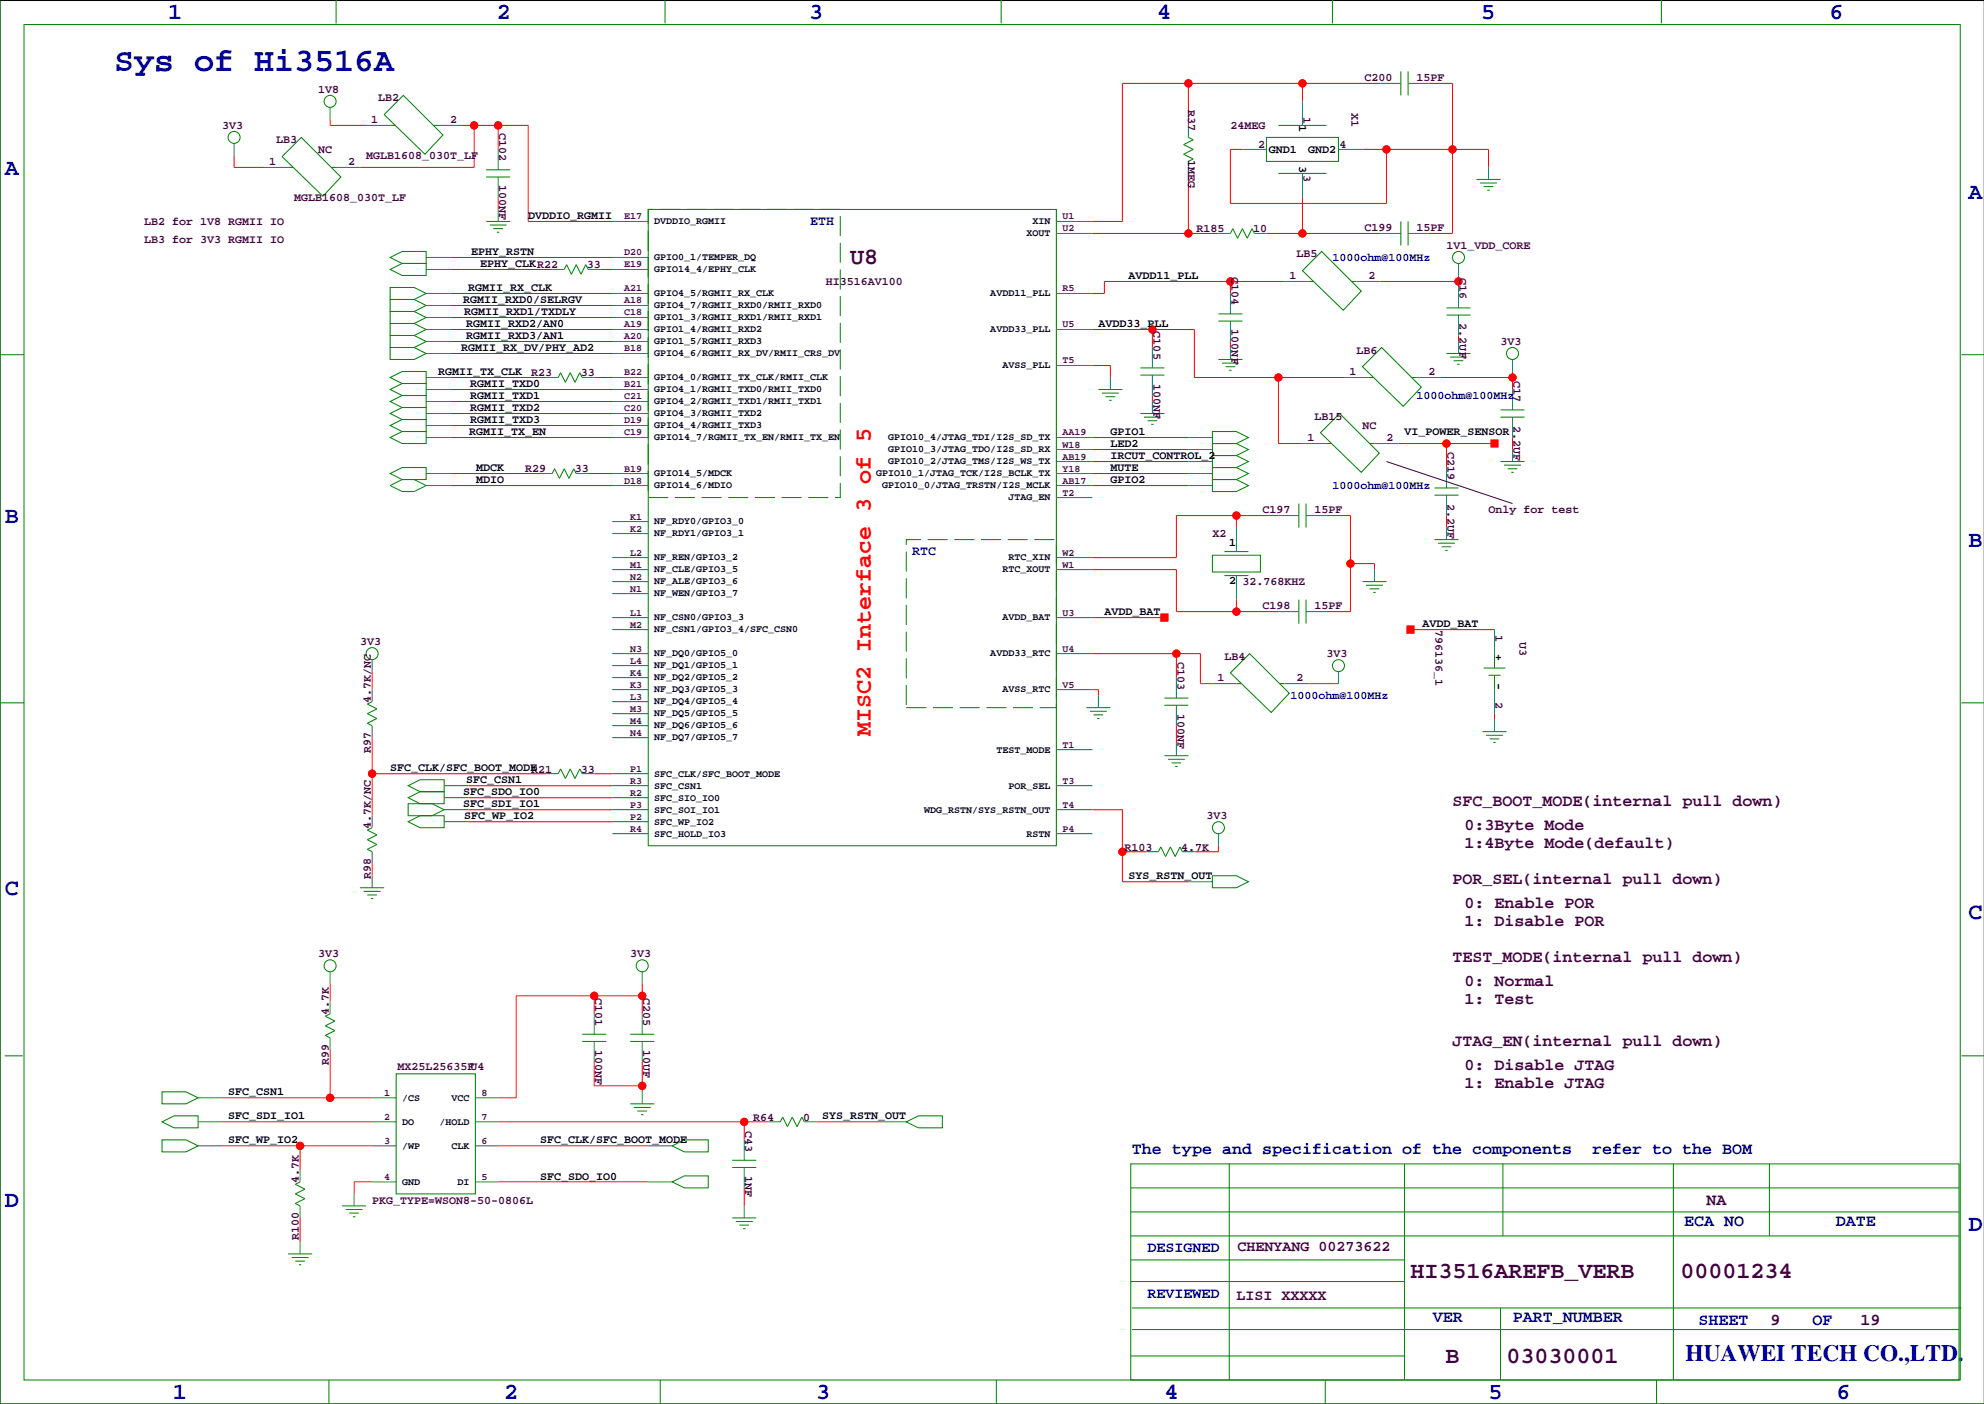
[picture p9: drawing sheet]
<svg xmlns="http://www.w3.org/2000/svg" width="420mm" height="297mm" viewBox="0 0 420 297" stroke-linecap="round" stroke-linejoin="round" font-family="sans-serif">
<path d="M419.9 .1h-419.9v296.9h419.9" fill="none" stroke="#000" stroke-width=".21"/>
<g fill="none" stroke="#f00" stroke-width=".21">
<path d="M251.5 17.6v8.9M275.6 17.6v3.8M292.1 17.6h-54.6v29.2h-6.4M302.3 17.6h5v31.8h-5M49.5 32.9v2.5h6.4M69.8 25.3v1.2h7.7M97.8 26.5h14v20.3h17.7M100.3 26.5v8.9h-24.1M105.4 26.5v5.1M251.5 36.7v12.7M262.9 31.6h-2.6v11.4h33.1v-11.4M288.3 31.6h26.7v3.8"/>
<path d="M95.2 54.5h34.3M95.2 57h21.6M105.4 41.8v2.5M127 57h2.5M231.1 49.4h26.7M260.3 59.5v2.6M268 49.4h24.1M271.8 59.5h-38.1v2.6h-2.6M275.6 41.8v7.6M292.1 59.5h16.5M308.6 58.3v2.5M95.2 69.7h34.3"/>
<path d="M95.2 79.9h20.4M95.2 62.1h34.3M95.2 64.6h34.3M95.2 67.2h34.3M95.2 72.2h34.3M95.2 74.8h34.3M125.7 79.9h3.8M231.1 77.3h3.8v2.6M231.1 69.7h21.6v10.2h31.8M243.8 69.7v3.8M260.3 72.2v1.3M270.5 79.9v13.9h5.1"/>
<path d="M304.8 79.9h15.2M308.6 71v1.2M320 78.6v3.8M95.2 92.6h34.3M95.2 82.4h34.3M95.2 84.9h34.3M95.2 87.5h34.3M95.2 90h34.3M231.1 97.6h20.4M231.1 95.1h20.4M231.1 92.6h20.4M243.8 83.7v1.2"/>
<path d="M295.9 93.8h20.3M306.1 93.8v5.1M320 92.6v2.5M95.2 102.7h34.3M95.2 100.2h19.1M124.5 100.2h5M231.1 102.7h20.4M231.1 100.2h20.4M261.6 109.1v2.5M270.5 109.1h-21.6v8.9h-17.8M280.7 109.1h5.1v20.3h-5.1M285.8 119.2h5v1.3"/>
<path d="M306.1 109.1v2.5M231.1 138.3h22.9v6.3h2.5M231.1 120.5h17.8v8.9h21.6M231.1 130.7h15.3M248.9 138.3v5.1M261.6 126.9v2.5M298.4 133.2h17.8M78.7 142.1v3.8M78.7 156.1v16.5M231.1 145.9h1.3v1.3M248.9 153.5v3.8M276.9 144.6h6.3"/>
<path d="M316.2 151v1.3M78.7 163.7h36.9M99.1 171.3h30.4M99.1 166.2h30.4M99.1 168.8h30.4M99.1 173.8h30.4M125.7 163.7h3.8M231.1 171.3h6.4v15.2h14M257.8 178.9v1.3h-5.1M78.7 182.7v2.6M237.5 180.2h5.1M69.8 208.1v3.8"/>
<path d="M125.7 210.7v3.8M135.9 210.7h-26.7v21.6h-3.8M135.9 208.1v6.4M47 237.3h31.7M47 232.3h31.7M69.8 222.1v10.2M105.4 237.3h57.2M125.7 224.6v5.1h10.2M135.9 224.6v6.4M157.5 237.3v3.9M172.7 237.3h14M47 242.4h31.7"/>
<path d="M63.5 242.4v5.1M63.5 257.7v5M78.7 250h-3.8v2.6M105.4 242.4h31.8M105.4 250h31.8M157.5 251.3v3.8"/>
<circle cx="251.5" cy="17.6" r=".76"/>
<circle cx="275.6" cy="17.6" r=".76"/>
<circle cx="100.3" cy="26.5" r=".76"/>
<circle cx="105.4" cy="26.5" r=".76"/>
<circle cx="293.4" cy="31.6" r=".76"/>
<circle cx="307.3" cy="31.6" r=".76"/>
<circle cx="251.5" cy="49.4" r=".76"/>
<circle cx="260.4" cy="59.5" r=".76"/>
<circle cx="275.6" cy="49.4" r=".76"/>
<circle cx="308.6" cy="59.5" r=".76"/>
<circle cx="243.8" cy="69.7" r=".76"/>
<circle cx="270.5" cy="79.9" r=".76"/>
<circle cx="320" cy="79.9" r=".76"/>
<circle cx="306.1" cy="93.8" r=".76"/>
<circle cx="261.6" cy="109.1" r=".76"/>
<circle cx="285.8" cy="119.2" r=".76"/>
<circle cx="248.9" cy="138.3" r=".76"/>
<circle cx="261.6" cy="129.4" r=".76"/>
<circle cx="78.7" cy="163.7" r=".76"/>
<circle cx="237.5" cy="180.2" r=".76"/>
<circle cx="125.7" cy="210.7" r=".76"/>
<circle cx="135.9" cy="210.7" r=".76"/>
<circle cx="69.9" cy="232.3" r=".76"/>
<circle cx="135.9" cy="229.7" r=".76"/>
<circle cx="157.5" cy="237.3" r=".76"/>
<circle cx="63.5" cy="242.4" r=".76"/>
</g>
<g fill="#f00" stroke="#f00" stroke-width=".21">
<path d="M245.6 129.9h1.5v1.5h-1.5z" fill-rule="evenodd"/>
<path d="M315.5 93.1h1.5v1.5h-1.5z" fill-rule="evenodd"/>
<path d="M297.7 132.4h1.5v1.6h-1.5z" fill-rule="evenodd"/>
<circle cx="237.5" cy="180.2" r=".76"/>
<circle cx="248.9" cy="138.3" r=".76"/>
<circle cx="261.6" cy="129.4" r=".76"/>
<circle cx="261.6" cy="109.1" r=".76"/>
<circle cx="270.5" cy="79.9" r=".76"/>
<circle cx="243.8" cy="69.7" r=".76"/>
<circle cx="260.4" cy="59.5" r=".76"/>
<circle cx="251.5" cy="49.4" r=".76"/>
<circle cx="251.5" cy="17.6" r=".76"/>
<circle cx="275.6" cy="17.6" r=".76"/>
<circle cx="100.3" cy="26.5" r=".76"/>
<circle cx="105.4" cy="26.5" r=".76"/>
<circle cx="157.5" cy="237.3" r=".76"/>
<circle cx="306.1" cy="93.8" r=".76"/>
<circle cx="63.5" cy="242.4" r=".76"/>
<circle cx="69.9" cy="232.3" r=".76"/>
<circle cx="135.9" cy="229.7" r=".76"/>
<circle cx="308.6" cy="59.5" r=".76"/>
<circle cx="320" cy="79.9" r=".76"/>
<circle cx="285.8" cy="119.2" r=".76"/>
<circle cx="275.6" cy="49.4" r=".76"/>
<circle cx="307.3" cy="31.6" r=".76"/>
<circle cx="293.4" cy="31.6" r=".76"/>
<circle cx="135.9" cy="210.7" r=".76"/>
<circle cx="125.7" cy="210.7" r=".76"/>
<circle cx="78.7" cy="163.7" r=".76"/>
</g>
<g fill="none" stroke="#008080" stroke-width=".21">
<path d="M292.1 17.6h4.3M297.9 17.6h4.4M49.5 30.3v2.6M55.9 35.4h5.1M69.8 22.7v2.6M71.1 35.4h5.1M77.5 26.5h5M92.7 26.5h5.1M105.4 31.6v4.3M105.4 37.5v4.3M251.5 26.5v2.6M251.5 34.1v2.6"/>
<path d="M262.9 31.6h5.1M275.6 21.4v5.1M275.6 36.7v5.1M283.2 31.6h5.1M315 35.4v2.6M90.2 54.5h5M90.2 57h5M105.4 44.3v2.5M116.8 57h2.6M124.5 57h2.5M129.5 54.5h7.7M129.5 57h7.7"/>
<path d="M129.5 46.8h7.7M223.5 49.4h7.6M223.5 46.8h7.6M257.8 49.4h2.5M265.4 49.4h2.6M271.8 59.5h5.1M287 59.5h5.1M292.1 49.4h4.3M297.9 49.4h4.4M308.6 55.7v2.6M90.2 72.2h5M90.2 69.7h5"/>
<path d="M90.2 67.2h5M90.2 64.6h5M90.2 62.1h5M90.2 74.8h5M90.2 79.9h5M115.6 79.9h2.5M123.2 79.9h2.5M129.5 72.2h7.7M129.5 69.7h7.7M129.5 67.2h7.7M129.5 64.6h7.7M129.5 62.1h7.7"/>
<path d="M129.5 74.8h7.7M129.5 79.9h7.7M223.5 69.7h7.6M223.5 62.1h7.6M223.5 77.3h7.6M234.9 79.9v2.5M243.8 73.5v4.3M243.8 79.4v4.3M260.3 62.1v4.3M260.3 67.9v4.3M260.3 73.5v2.6M284.5 79.9h5.1"/>
<path d="M299.7 79.9h5.1M308.6 60.8v4.3M308.6 66.7v4.3M308.6 72.2v2.6M320 76.1v2.5M90.2 92.6h5M90.2 87.5h5M90.2 84.9h5M90.2 82.4h5M90.2 90h5M129.5 92.6h7.7M129.5 87.5h7.7"/>
<path d="M129.5 84.9h7.7M129.5 82.4h7.7M129.5 90h7.7M223.5 92.6h7.6M223.5 97.6h7.6M223.5 95.1h7.6M243.8 84.9v2.6M251.5 92.6h5M251.5 97.6h5M251.5 95.1h5M275.6 93.8h5.1M290.8 93.8h5.1"/>
<path d="M306.1 98.9v4.3M320 82.4v4.3M320 88.3v4.3M320 95.1v2.5M90.2 102.7h5M90.2 100.2h5M114.3 100.2h2.5M121.9 100.2h2.6M129.5 102.7h7.7M129.5 100.2h7.7M129.5 110.3h7.7M129.5 112.9h7.7"/>
<path d="M129.5 118h7.7M223.5 102.7h7.6M223.5 100.2h7.6M223.5 105.3h7.6M223.5 118h7.6M251.5 102.7h5M251.5 100.2h5M261.6 111.6v5.1M270.5 109.1h4.3M276.4 109.1h4.3M306.1 104.8v4.3M306.1 111.6v2.6"/>
<path d="M78.7 139.6v2.5M129.5 130.7h7.7M129.5 138.3h7.7M129.5 123h7.7M129.5 120.5h7.7M129.5 133.2h7.7M129.5 125.6h7.7M223.5 130.7h7.6M223.5 138.3h7.6M223.5 120.5h7.6M261.6 121.8v5.1M270.5 129.4h4.3"/>
<path d="M276.4 129.4h4.3M290.8 120.5v2.5M316.2 133.2v5.1M78.7 145.9v2.5M78.7 153.5v2.6M129.5 145.9h7.7M129.5 140.8h7.7M129.5 143.4h7.7M129.5 148.4h7.7M129.5 151h7.7M129.5 153.5h7.7M129.5 156.1h7.7"/>
<path d="M223.5 145.9h7.6M223.5 158.6h7.6M232.4 147.2v2.5M248.9 143.4v4.3M248.9 149.2v4.3M248.9 157.3v2.6M256.5 144.6h5.1M271.8 144.6h5.1M283.2 142.1v2.5M316.2 145.9v5.1M316.2 152.3v2.5M78.7 172.6v2.5"/>
<path d="M94 168.8h5.1M94 173.8h5.1M94 171.3h5.1M94 166.2h5.1M115.6 163.7h2.5M123.2 163.7h2.5M129.5 168.8h7.7M129.5 173.8h7.7M129.5 171.3h7.7M129.5 166.2h7.7M129.5 163.7h7.7M129.5 176.4h7.7"/>
<path d="M223.5 171.3h7.6M223.5 166.2h7.6M223.5 176.4h7.6M257.8 176.4v2.5M78.7 180.2v2.5M78.7 185.3v2.5M242.6 180.2h2.5M250.2 180.2h2.5M251.5 186.5h5M69.8 205.6v2.5M69.8 211.9v2.6M69.8 219.6v2.5"/>
<path d="M125.7 214.5v4.3M135.9 205.6v2.5M135.9 214.5v4.3M41.9 237.3h5.1M41.9 232.3h5.1M78.7 237.3h5.1M78.7 232.3h5.1M100.6 237.3h4.8M100.6 232.3h4.8M125.7 220.3v4.3M135.9 220.3v4.3M135.9 231v2.5"/>
<path d="M162.6 237.3h2.5M170.2 237.3h2.5M186.7 237.3h5.1M41.9 242.4h5.1M63.5 247.5v2.5M63.5 255.1v2.6M74.9 252.6v2.5M78.7 250h5.1M78.7 242.4h5.1M100.6 250h4.8M100.6 242.4h4.8M137.2 250h5"/>
<path d="M137.2 242.4h5M157.5 241.2v4.3M157.5 247v4.3M157.5 255.1v2.6M63.5 262.7v2.6"/>
</g>
<g fill="none" stroke="#008000" stroke-width=".21">
<path d="M0 -.1v297.1h419.9M71.1 0v4.9M140.7 0v4.9M211.8 0v4.9M281.9 0v4.9M351.5 0v4.9M5.1 5.2h409.7v286.8h-409.7zM296.4 15.1v5.1M297.9 15.1v5.1M59.7 33.1l4.1-4 8.3 8.4-3.8 4zM61 35.4h1M70.1 35.4h1"/>
<path d="M81.3 24.2l4-4 8.4 8.4-3.8 4zM82.5 26.5h1.1M91.7 26.5h1M102.9 35.9h5M102.9 37.5h5M251.5 29.1l1 .5-2.1 1 2.1 1-2.1 1 2.1 1-1 .5M268 29.1h15.2v5h-15.2zM270.5 36.7h10.2M270.5 26.5h10.2M312.4 38h5.1M313.2 38.7h3.5M313.9 39.5h2.1"/>
<path d="M82.5 54.5l2.6-1.3h5.1v2.5h-5.1zM82.5 57l2.6-1.3h5.1v2.6h-5.1zM102.9 46.8h5M103.6 47.6h3.6M104.4 48.4h2M105.2 49.1h.5M119.4 57l.5-1 1 2 1-2 1 2 1.1-2 .5 1M137.2 44.3h86.3v134.6h-86.3zM260.3 49.4l.6-1 1 2 1-2 1 2 1-2 .5 1M276.9 59.5h1M279.7 53.2l8.3 8.4-3.8 4-8.6-8.3zM286 59.5h1"/>
<path d="M296.4 46.8v5.1M297.9 46.8v5.1M314.7 40.2h.5M0 75h5.1M82.5 71h5.1l2.6 1.2-2.6 1.3h-5.1zM82.5 68.4h5.1l2.6 1.3-2.6 1.3h-5.1zM82.5 65.9h5.1l2.6 1.3-2.6 1.2h-5.1zM82.5 63.4h5.1l2.6 1.2-2.6 1.3h-5.1zM82.5 60.8h5.1l2.6 1.3-2.6 1.3h-5.1zM82.5 73.5h5.1l2.6 1.3-2.6 1.3h-5.1zM82.5 79.9l2.6-1.3h5.1v2.5h-5.1zM118.1 79.9l.5-1 1 2 1-2 1.1 2 1-2 .5 1"/>
<path d="M241.3 77.8h5.1M241.3 79.4h5.1M257.8 76.1h5.1M257.8 66.4h5.1M257.8 67.9h5.1M258.6 76.8h3.5M259.3 77.6h2.1M260.1 78.3h.5M289.6 79.9h1M292.4 73.5l8.3 8.4-3.8 4.1-8.6-8.4zM298.7 79.9h1M306.1 74.8h5"/>
<path d="M306.1 65.1h5M306.1 66.7h5M306.8 75.6h3.6M307.6 76.3h2M308.4 77.1h.5M415 75h4.9M82.5 87.5l2.6-1.3h5.1v2.6h-5.1zM82.5 84.9l2.6-1.2h5.1v2.5h-5.1zM82.5 82.4l2.6-1.3h5.1v2.6h-5.1zM82.5 90l2.6-1.2h5.1v2.5h-5.1zM82.5 92.6l2.6-1.3h5.1v2.5h-5.1zM232.4 82.4h5.1"/>
<path d="M233.2 83.2h3.5M233.9 83.9h2.1M234.7 84.7h.5M241.3 87.5h5.1M242.1 88.3h3.5M242.8 89h2.1M243.6 89.8h.5M256.5 91.3h5.1l2.6 1.3-2.6 1.2h-5.1zM256.5 96.4h5.1l2.6 1.2-2.6 1.3h-5.1zM256.5 93.8h5.1l2.6 1.3-2.6 1.3h-5.1zM256.5 98.9h5.1l2.6 1.3-2.6 1.3h-5.1zM280.7 93.8h1"/>
<path d="M283.5 87.5l8.3 8.4-3.8 4-8.6-8.3zM289.8 93.8h1M317.5 88.3h5.1M317.5 86.7h5.1M317.5 97.6h5.1M318.3 98.4h3.5M319 99.2h2.1M319.8 99.9h.5M82.5 100.2l2.6-1.3h5.1v2.6h-5.1zM82.5 102.7l2.6-1.2h2.5l2.6 1.2-2.6 1.3h-2.5zM116.8 100.2l.5-1 1.1 2 1-2 1 2 1-2 .5 1M256.5 117.5h10.2v3.5h-10.2z"/>
<path d="M256.5 101.5h5.1l2.6 1.2-2.6 1.3h-5.1zM259.1 116.7h5.1M274.8 106.5v5.1M276.4 106.5v5.1M303.5 103.2h5.1M303.5 104.8h5.1M303.5 114.2h5.1M304.3 114.9h3.5M305.1 115.7h2M305.8 116.4h.5M259.1 121.8h5.1M274.8 126.9v5"/>
<path d="M276.4 126.9v5M288.3 123h5.1M289.1 123.8h3.5M289.8 124.6h2M290.6 125.3h.5M316.2 138.3v3M0 148.7h5.1M78.7 148.4l-1 .6 2.1 1-2.1 1 2.1 1-2.1 1 1 .5M229.9 149.7h5M230.6 150.5h3.6M231.4 151.2h2M232.2 152h.5"/>
<path d="M246.4 147.7h5.1M246.4 149.2h5.1M246.4 159.9h5.1M260.3 142.4l4.1-4.1 8.4 8.4-3.8 4zM261.6 144.6h1M270.8 144.6h1M313.7 154.8h5.1M313.9 141.3h4.6M314.5 155.6h3.5M315 142.9h2.5M315.2 156.3h2M316 157.1h.5"/>
<path d="M316.2 142.9v3M415 148.7h4.9M78.7 175.1l-1 .5 2.1 1-2.1 1.1 2.1 1-2.1 1 1 .5M86.4 168.8l2.5-1.3h5.1v2.5h-5.1zM86.4 173.8l2.5-1.2h5.1v2.5h-5.1zM86.4 170h5l2.6 1.3-2.6 1.3h-5zM86.4 166.2l2.5-1.2h5.1v2.5h-5.1zM118.1 163.7l.5-1 1 2 1-2 1.1 2 1-2 .5 1M247.1 160.6h3.6M247.9 161.4h2M248.7 162.2h.5M76.2 187.8h5.1"/>
<path d="M77 188.6h3.5M77.7 189.3h2.1M78.5 190.1h.5M245.1 180.2l.5-1 1 2 1-2 1.1 2 1-2 .5 1M256.5 185.3h5.1l2.6 1.2-2.6 1.3h-5.1zM69.8 214.5l-1 .5 2.1 1-2.1 1 2.1 1-2.1 1.1 1 .5M123.2 218.8h5.1M133.3 218.8h5.1M1 223.4h3.8M34.3 237.3l2.5-1.2h5.1v2.5h-5.1zM34.3 231h5.1l2.5 1.3-2.5 1.2h-5.1zM83.8 227.2h16.8v25.4h-16.8z"/>
<path d="M123.2 220.3h5.1M133.3 233.5h5.1M133.3 220.3h5.1M134.1 234.3h3.6M134.9 235.1h2M135.6 235.8h.5M165.1 237.3l.5-1 1 2.1 1-2.1 1.1 2.1 1-2.1 .5 1M191.8 237.3l2.5-1.2h5.1v2.5h-5.1zM415 223.4h4.9M34.3 241.2h5.1l2.5 1.2-2.5 1.3h-5.1zM63.5 250l-1 .6 2 1-2 1 2 1-2 1 1 .5M72.4 255.1h5.1"/>
<path d="M73.2 255.9h3.5M73.9 256.7h2M74.7 257.4h.5M142.2 250l2.6-1.2h5.1v2.5h-5.1zM142.2 242.4l2.6-1.2h5.1v2.5h-5.1zM154.9 257.7h5.1M154.9 245.5h5.1M154.9 247h5.1M155.7 258.4h3.6M156.5 259.2h2M157.2 260h.5M239.3 246.2h175.2v45.8h-175.2z"/>
<path d="M239.3 251.3h175.2M239.3 256.4h175.2M260.1 246.2v45.8M297.2 246.2v45.8M318 246.2v15.3M354.1 246.2v45.8M374.4 246.2v15.3M61 265.3h5M61.7 266.1h3.6M62.5 266.8h2M63.2 267.6h.6M239.3 266.6h57.9"/>
<path d="M239.3 261.5h175.2M239.3 271.1h57.9M239.5 276.7h175.5M317.5 276.7v15.3M69.6 292v5M139.7 292v5M210.8 292v5M239.3 286.9h57.9M239.5 281.3h175M280.4 292v5M350.5 292v5M383.5 287.4h.1"/>
<circle cx="49.5" cy="29.1" r="1.27"/>
<circle cx="69.8" cy="21.4" r="1.27"/>
<circle cx="308.6" cy="54.5" r="1.27"/>
<circle cx="320" cy="74.8" r="1.27"/>
<circle cx="78.7" cy="138.3" r="1.27"/>
<circle cx="283.2" cy="140.8" r="1.27"/>
<circle cx="257.8" cy="175.1" r="1.27"/>
<circle cx="69.8" cy="204.3" r="1.27"/>
<circle cx="135.9" cy="204.3" r="1.27"/>
</g>
<path d="M293.4 97.6l26.6 8.9" fill="none" stroke="#400040" stroke-width=".21"/>
<path d="M137.2 44.3h40.6v61h-40.6zM191.8 114.2h31.7v35.5h-31.7z" fill="none" stroke="#008000" stroke-width=".21" stroke-dasharray="4.2 1.4" stroke-linecap="butt"/>
<text font-size="7.1" fill="#0000a0" x="24.1" y="14.9">Sys of Hi3516A</text>
<g font-size="4.9" fill="#0000a0">
<text x="35.6" y="3.9">1</text>
<text x="105.2" y="3.9">2</text>
<text x="171.2" y="3.9">3</text>
<text x="244.9" y="3.9">4</text>
<text x="313.4" y="3.9">5</text>
<text x="387.1" y="3.9">6</text>
<text x="1" y="36.9">A</text>
<text x="416.6" y="42">A</text>
<text x="1" y="110.6">B</text>
<text x="416.6" y="115.7">B</text>
<text x="1" y="189.3">C</text>
<text x="416.6" y="194.4">C</text>
<text x="1" y="255.4">D</text>
<text x="416.6" y="260.5">D</text>
<text x="356.6" y="288">HUAWEI TECH CO.,LTD.</text>
<text x="36.6" y="296">1</text>
<text x="106.7" y="296">2</text>
<text x="172.7" y="296">3</text>
<text x="246.4" y="296">4</text>
<text x="315" y="296">5</text>
<text x="388.6" y="296">6</text>
</g>
<g font-size="4.9" fill="#400040">
<text x="179.9" y="55.9">U8</text>
<text x="298.5" y="270.5">HI3516AREFB_VERB</text>
<text x="355.6" y="270.5">00001234</text>
<text x="305.9" y="288.3">B</text>
<text x="318.8" y="288.3">03030001</text>
</g>
<text font-size="4.9" fill="#f00" x="184.3" y="155.6" transform="rotate(-90 184.3 155.6)">MISC2 Interface 3 of 5</text>
<g font-size="3.5" fill="#400040">
<text x="307.3" y="170.6">SFC_BOOT_MODE(internal pull down)</text>
<text x="309.9" y="179.5">1:4Byte Mode(default)</text>
<text x="309.9" y="175.7">0:3Byte Mode</text>
<text x="307.3" y="187.1">POR_SEL(internal pull down)</text>
<text x="309.9" y="192.2">0: Enable POR</text>
<text x="309.9" y="196">1: Disable POR</text>
<text x="307.3" y="203.6">TEST_MODE(internal pull down)</text>
<text x="309.9" y="208.7">0: Normal</text>
<text x="309.9" y="212.5">1: Test</text>
<text x="307.3" y="221.4">JTAG_EN(internal pull down)</text>
<text x="309.9" y="226.5">0: Disable JTAG</text>
<text x="309.9" y="230.3">1: Enable JTAG</text>
<text x="361.1" y="254.9">NA</text>
<text x="374.6" y="280.3">9</text>
<text x="393.7" y="280.3">19</text>
</g>
<g font-size="3.5" fill="#0000a0">
<text x="239.5" y="244.2">The type and specification of the components</text>
<text x="336.9" y="244.2">refer to the BOM</text>
<text x="356.4" y="259.4">ECA NO</text>
<text x="388.5" y="259.4">DATE</text>
<text x="303.1" y="279.7">VER</text>
<text x="320.1" y="279.7">PART_NUMBER</text>
<text x="359.4" y="280.3">SHEET</text>
<text x="383.5" y="280.3">OF</text>
</g>
<g font-size="3.2" fill="#0000a0">
<text x="242.8" y="264.9">DESIGNED</text>
<text x="242.8" y="274.5">REVIEWED</text>
</g>
<g font-size="3.2" fill="#400040">
<text x="261.9" y="264.7">CHENYANG 00273622</text>
<text x="261.6" y="275.1">LISI XXXXX</text>
</g>
<g font-size="2.8" fill="#0000a0">
<text x="171.4" y="47.5">ETH</text>
<text x="193" y="117.4">RTC</text>
</g>
<g font-size="2.5" fill="#400040">
<text x="288.7" y="17.1">C200</text>
<text x="299.7" y="17.1">15PF</text>
<text x="67.3" y="19.7">1V8</text>
<text x="80" y="21.5">LB2</text>
<text x="251.4" y="23.4" transform="rotate(90 251.4 23.4)">R37</text>
<text x="286" y="24" transform="rotate(90 286 24)">X1</text>
<text x="47" y="27.3">3V3</text>
<text x="78.5" y="26">1</text>
<text x="95.2" y="26">2</text>
<text x="105.6" y="28.2" transform="rotate(90 105.6 28.2)">C102</text>
<text x="260.3" y="27.3">24MEG</text>
<text x="275.8" y="24.8" transform="rotate(90 275.8 24.8)">1</text>
<text x="56.9" y="34.9">1</text>
<text x="58.4" y="30.3">LB3</text>
<text x="67.3" y="32.4">NC</text>
<text x="73.7" y="34.9">2</text>
<text x="77.5" y="33.6">MGLB1608_030T_LF</text>
<text x="251.4" y="33.9" transform="rotate(90 251.4 33.9)">1MEG</text>
<text x="266.2" y="31.4">2</text>
<text x="283.5" y="31.4">4</text>
<text x="105.6" y="39.2" transform="rotate(90 105.6 39.2)">100NF</text>
<text x="275.8" y="36.9" transform="rotate(90 275.8 36.9)">3</text>
<text x="30.5" y="47.6">LB2 for 1V8 RGMII IO</text>
<text x="62.2" y="42.5">MGLB1608_030T_LF</text>
<text x="30.5" y="51.4">LB3 for 3V3 RGMII IO</text>
<text x="253.2" y="49.1">R185</text>
<text x="265.2" y="49.1">10</text>
<text x="288.7" y="48.9">C199</text>
<text x="299.7" y="48.9">15PF</text>
<text x="306.1" y="52.7">1V1_VDD_CORE</text>
<text x="124.2" y="56.8">33</text>
<text x="260.6" y="58.7" transform="rotate(90 260.6 58.7)">C104</text>
<text x="272.8" y="59">1</text>
<text x="274.3" y="54.5">LB5</text>
<text x="289.6" y="59">2</text>
<text x="308.8" y="58.9" transform="rotate(90 308.8 58.9)">C16</text>
<text x="174.7" y="60.2">HI3516AV100</text>
<text x="244.1" y="70.1" transform="rotate(90 244.1 70.1)">C105</text>
<text x="260.6" y="69.7" transform="rotate(90 260.6 69.7)">100NF</text>
<text x="308.8" y="68.4" transform="rotate(90 308.8 68.4)">2.2UF</text>
<text x="287" y="74.8">LB6</text>
<text x="317.5" y="73">3V3</text>
<text x="112.4" y="79.6">R23</text>
<text x="122.9" y="79.6">33</text>
<text x="244.1" y="81.1" transform="rotate(90 244.1 81.1)">100NF</text>
<text x="285.5" y="79.4">1</text>
<text x="302.3" y="79.4">2</text>
<text x="320.3" y="80.5" transform="rotate(90 320.3 80.5)">C17</text>
<text x="278.1" y="88.8">LB15</text>
<text x="276.6" y="93.3">1</text>
<text x="288.3" y="90.8">NC</text>
<text x="293.4" y="93.3">2</text>
<text x="306.3" y="95.5" transform="rotate(90 306.3 95.5)">C219</text>
<text x="320.3" y="90" transform="rotate(90 320.3 90)">2.2UF</text>
<text x="111.1" y="99.9">R29</text>
<text x="121.7" y="99.9">33</text>
<text x="306.3" y="106.5" transform="rotate(90 306.3 106.5)">2.2UF</text>
<text x="256.5" y="113.7">X2</text>
<text x="267.1" y="108.6">C197</text>
<text x="278.1" y="108.6">15PF</text>
<text x="315" y="108.6">Only for test</text>
<text x="262.9" y="123.8">32.768KHZ</text>
<text x="267.1" y="128.9">C198</text>
<text x="278.1" y="128.9">15PF</text>
<text x="76.2" y="136.5">3V3</text>
<text x="303.8" y="133.2" transform="rotate(90 303.8 133.2)">796136_1</text>
<text x="316.5" y="134.3" transform="rotate(90 316.5 134.3)">1</text>
<text x="321.5" y="135.7" transform="rotate(90 321.5 135.7)">U3</text>
<text x="249.1" y="140" transform="rotate(90 249.1 140)">C103</text>
<text x="259.1" y="139.6">LB4</text>
<text x="280.7" y="139.1">3V3</text>
<text x="78.5" y="148.7" transform="rotate(-90 78.5 148.7)">4.7K/NC</text>
<text x="257.6" y="144.1">1</text>
<text x="274.3" y="144.1">2</text>
<text x="316.5" y="148.4" transform="rotate(90 316.5 148.4)">2</text>
<text x="249.1" y="151" transform="rotate(90 249.1 151)">100NF</text>
<text x="78.5" y="159.2" transform="rotate(-90 78.5 159.2)">R97</text>
<text x="112.4" y="163.4">R21</text>
<text x="122.9" y="163.4">33</text>
<text x="255.3" y="173.3">3V3</text>
<text x="78.5" y="175.4" transform="rotate(-90 78.5 175.4)">4.7K/NC</text>
<text x="237.9" y="179.9">R103</text>
<text x="249.9" y="179.9">4.7K</text>
<text x="78.5" y="185.9" transform="rotate(-90 78.5 185.9)">R98</text>
<text x="67.3" y="202.6">3V3</text>
<text x="133.3" y="202.6">3V3</text>
<text x="69.6" y="214.7" transform="rotate(-90 69.6 214.7)">4.7K</text>
<text x="126" y="211.1" transform="rotate(90 126 211.1)">C101</text>
<text x="136.1" y="211.1" transform="rotate(90 136.1 211.1)">C205</text>
<text x="69.6" y="225.3" transform="rotate(-90 69.6 225.3)">R99</text>
<text x="84.1" y="226.4">MX25L25635FU4</text>
<text x="126" y="222.1" transform="rotate(90 126 222.1)">100NF</text>
<text x="136.1" y="222.1" transform="rotate(90 136.1 222.1)">10UF</text>
<text x="157.7" y="239.3" transform="rotate(90 157.7 239.3)">C43</text>
<text x="159.4" y="237.1">R64</text>
<text x="169.9" y="237.1">0</text>
<text x="63.2" y="250.3" transform="rotate(-90 63.2 250.3)">4.7K</text>
<text x="157.7" y="248.8" transform="rotate(90 157.7 248.8)">1NF</text>
<text x="78.7" y="254.6">PKG_TYPE=WSON8-50-0806L</text>
<text x="63.2" y="262.3" transform="rotate(-90 63.2 262.3)">R100</text>
</g>
<g font-size="2.5">
<text x="274.9" y="26.5" transform="rotate(90 274.9 26.5)">1</text>
<text x="268.5" y="32.3">GND1</text>
<text x="274.9" y="35.2" transform="rotate(90 274.9 35.2)">3</text>
<text x="276.8" y="32.3">GND2</text>
<text x="111.8" y="46.3">DVDDIO_RGMII</text>
<text x="99.7" y="54">EPHY_RSTN</text>
<text x="101.6" y="56.5">EPHY_CLKR22</text>
<text x="238.8" y="59">AVDD11_PLL</text>
<text x="98" y="64.1">RGMII_RXD0/SELRGV</text>
<text x="99.1" y="61.6">RGMII_RX_CLK</text>
<text x="98.2" y="66.7">RGMII_RXD1/TXDLY</text>
<text x="98.6" y="71.7">RGMII_RXD3/AN1</text>
<text x="98.6" y="69.2">RGMII_RXD2/AN0</text>
<text x="232.4" y="69.2">AVDD33_PLL</text>
<text x="97.6" y="74.3">RGMII_RX_DV/PHY_AD2</text>
<text x="92.7" y="79.4">RGMII_TX_CLK</text>
<text x="99.5" y="81.9">RGMII_TXD0</text>
<text x="99.5" y="89.5">RGMII_TXD3</text>
<text x="99.5" y="87">RGMII_TXD2</text>
<text x="99.5" y="84.4">RGMII_TXD1</text>
<text x="99.3" y="92.1">RGMII_TX_EN</text>
<text x="234.9" y="92.1">GPIO1</text>
<text x="234.9" y="94.6">LED2</text>
<text x="297.2" y="92.1">VI_POWER_SENSOR</text>
<text x="100.8" y="99.7">MDCK</text>
<text x="234.9" y="97.1">IRCUT_CONTROL_2</text>
<text x="234.9" y="99.7">MUTE</text>
<text x="100.8" y="102.2">MDIO</text>
<text x="234.9" y="102.2">GPIO2</text>
<text x="260.1" y="115.6">1</text>
<text x="260.1" y="123.5">2</text>
<text x="233.7" y="130.2">AVDD_BAT</text>
<text x="301" y="132.7">AVDD_BAT</text>
<text x="316.5" y="138.3" transform="rotate(90 316.5 138.3)">+</text>
<text x="316.5" y="144.4" transform="rotate(90 316.5 144.4)">-</text>
<text x="82.5" y="163.2">SFC_CLK/SFC_BOOT_MODE</text>
<text x="98.6" y="165.7">SFC_CSN1</text>
<text x="98" y="170.8">SFC_SDI_IO1</text>
<text x="98" y="168.3">SFC_SDO_IO0</text>
<text x="98.2" y="173.3">SFC_WP_IO2</text>
<text x="238.8" y="186">SYS_RSTN_OUT</text>
<text x="48.3" y="231.8">SFC_CSN1</text>
<text x="48.3" y="236.8">SFC_SDI_IO1</text>
<text x="174" y="236.8">SYS_RSTN_OUT</text>
<text x="48.3" y="241.9">SFC_WP_IO2</text>
<text x="114.3" y="241.9">SFC_CLK/SFC_BOOT_MODE</text>
<text x="114.3" y="249.5">SFC_SDO_IO0</text>
</g>
<g font-size="2.5" fill="#0000a0">
<text x="281.9" y="55.2">1000ohm@100MHz</text>
<text x="299.7" y="84.4">1000ohm@100MHz</text>
<text x="281.9" y="103.5">1000ohm@100MHz</text>
<text x="273.1" y="147.9">1000ohm@100MHz</text>
</g>
<g font-size="2.1" fill="#400040">
<text x="132.1" y="46.4">E17</text>
<text x="224.8" y="46.4">U1</text>
<text x="224.8" y="49">U2</text>
<text x="132.1" y="56.6">E19</text>
<text x="132.1" y="54">D20</text>
<text x="132.1" y="61.7">A21</text>
<text x="132.1" y="64.2">A18</text>
<text x="224.8" y="61.7">R5</text>
<text x="132.1" y="66.7">C18</text>
<text x="132.1" y="69.3">A19</text>
<text x="132.1" y="71.8">A20</text>
<text x="224.8" y="69.3">U5</text>
<text x="132.1" y="74.4">B18</text>
<text x="224.8" y="76.9">T5</text>
<text x="132.1" y="79.4">B22</text>
<text x="132.1" y="82">B21</text>
<text x="132.1" y="84.5">C21</text>
<text x="132.1" y="87.1">C20</text>
<text x="132.1" y="89.6">D19</text>
<text x="132.1" y="92.1">C19</text>
<text x="224.8" y="92.1">AA19</text>
<text x="224.8" y="94.7">W18</text>
<text x="132.1" y="99.8">B19</text>
<text x="224.8" y="99.8">Y18</text>
<text x="224.8" y="97.2">AB19</text>
<text x="132.1" y="102.3">D18</text>
<text x="224.8" y="104.8">T2</text>
<text x="224.8" y="102.3">AB17</text>
<text x="133.3" y="109.9">K1</text>
<text x="133.3" y="112.5">K2</text>
<text x="133.3" y="117.5">L2</text>
<text x="224.8" y="117.5">W2</text>
<text x="133.3" y="122.6">N2</text>
<text x="133.3" y="120.1">M1</text>
<text x="133.3" y="125.2">N1</text>
<text x="224.8" y="120.1">W1</text>
<text x="133.3" y="130.2">L1</text>
<text x="224.8" y="130.2">U3</text>
<text x="133.3" y="132.8">M2</text>
<text x="133.3" y="137.9">N3</text>
<text x="224.8" y="137.9">U4</text>
<text x="133.3" y="140.4">L4</text>
<text x="133.3" y="142.9">K4</text>
<text x="133.3" y="145.5">K3</text>
<text x="133.3" y="148">L3</text>
<text x="224.8" y="145.5">V5</text>
<text x="133.3" y="150.6">M3</text>
<text x="133.3" y="153.1">M4</text>
<text x="133.3" y="155.6">N4</text>
<text x="224.8" y="158.2">T1</text>
<text x="133.3" y="163.3">P1</text>
<text x="133.3" y="165.8">R3</text>
<text x="224.8" y="165.8">T3</text>
<text x="133.3" y="168.3">R2</text>
<text x="133.3" y="170.9">P3</text>
<text x="133.3" y="173.4">P2</text>
<text x="224.8" y="170.9">T4</text>
<text x="133.3" y="176">R4</text>
<text x="224.8" y="176">P4</text>
<text x="81.3" y="231.8">1</text>
<text x="101.9" y="231.8">8</text>
<text x="81.3" y="236.9">2</text>
<text x="101.9" y="236.9">7</text>
<text x="81.3" y="242">3</text>
<text x="101.9" y="242">6</text>
<text x="81.3" y="249.6">4</text>
<text x="101.9" y="249.6">5</text>
</g>
<g font-size="2.1">
<text x="138.4" y="47.4">DVDDIO_RGMII</text>
<text x="218.4" y="47.4">XIN</text>
<text x="217.2" y="50">XOUT</text>
<text x="138.4" y="57.6">GPIO14_4/EPHY_CLK</text>
<text x="138.4" y="55.1">GPIO0_1/TEMPER_DQ</text>
<text x="138.4" y="62.7">GPIO4_5/RGMII_RX_CLK</text>
<text x="138.4" y="65.2">GPIO4_7/RGMII_RXD0/RMII_RXD0</text>
<text x="209.5" y="62.7">AVDD11_PLL</text>
<text x="138.4" y="67.8">GPIO1_3/RGMII_RXD1/RMII_RXD1</text>
<text x="138.4" y="70.3">GPIO1_4/RGMII_RXD2</text>
<text x="209.5" y="70.3">AVDD33_PLL</text>
<text x="138.4" y="75.4">GPIO4_6/RGMII_RX_DV/RMII_CRS_DV</text>
<text x="138.4" y="72.8">GPIO1_5/RGMII_RXD3</text>
<text x="212.1" y="77.9">AVSS_PLL</text>
<text x="138.4" y="80.5">GPIO4_0/RGMII_TX_CLK/RMII_CLK</text>
<text x="138.4" y="83">GPIO4_1/RGMII_TXD0/RMII_TXD0</text>
<text x="138.4" y="85.5">GPIO4_2/RGMII_TXD1/RMII_TXD1</text>
<text x="138.4" y="88.1">GPIO4_3/RGMII_TXD2</text>
<text x="138.4" y="93.2">GPIO14_7/RGMII_TX_EN/RMII_TX_EN</text>
<text x="138.4" y="90.6">GPIO4_4/RGMII_TXD3</text>
<text x="188" y="93.2">GPIO10_4/JTAG_TDI/I2S_SD_TX</text>
<text x="188" y="95.7">GPIO10_3/JTAG_TDO/I2S_SD_RX</text>
<text x="138.4" y="100.8">GPIO14_5/MDCK</text>
<text x="185.4" y="100.8">GPIO10_1/JTAG_TCK/I2S_BCLK_TX</text>
<text x="188" y="98.2">GPIO10_2/JTAG_TMS/I2S_WS_TX</text>
<text x="138.4" y="103.3">GPIO14_6/MDIO</text>
<text x="186.7" y="103.3">GPIO10_0/JTAG_TRSTN/I2S_MCLK</text>
<text x="213.4" y="105.9">JTAG_EN</text>
<text x="138.4" y="110.9">NF_RDY0/GPIO3_0</text>
<text x="138.4" y="113.5">NF_RDY1/GPIO3_1</text>
<text x="138.4" y="118.6">NF_REN/GPIO3_2</text>
<text x="213.4" y="118.6">RTC_XIN</text>
<text x="138.4" y="123.6">NF_ALE/GPIO3_6</text>
<text x="138.4" y="121.1">NF_CLE/GPIO3_5</text>
<text x="212.1" y="121.1">RTC_XOUT</text>
<text x="138.4" y="131.3">NF_CSN0/GPIO3_3</text>
<text x="138.4" y="126.2">NF_WEN/GPIO3_7</text>
<text x="212.1" y="131.3">AVDD_BAT</text>
<text x="138.4" y="133.8">NF_CSN1/GPIO3_4/SFC_CSN0</text>
<text x="138.4" y="138.9">NF_DQ0/GPIO5_0</text>
<text x="138.4" y="141.4">NF_DQ1/GPIO5_1</text>
<text x="138.4" y="144">NF_DQ2/GPIO5_2</text>
<text x="209.5" y="138.9">AVDD33_RTC</text>
<text x="138.4" y="146.5">NF_DQ3/GPIO5_3</text>
<text x="138.4" y="149">NF_DQ4/GPIO5_4</text>
<text x="212.1" y="146.5">AVSS_RTC</text>
<text x="138.4" y="151.6">NF_DQ5/GPIO5_5</text>
<text x="138.4" y="154.1">NF_DQ6/GPIO5_6</text>
<text x="138.4" y="156.7">NF_DQ7/GPIO5_7</text>
<text x="210.8" y="159.2">TEST_MODE</text>
<text x="138.4" y="164.3">SFC_CLK/SFC_BOOT_MODE</text>
<text x="138.4" y="166.8">SFC_CSN1</text>
<text x="213.4" y="166.8">POR_SEL</text>
<text x="138.4" y="169.4">SFC_SIO_IO0</text>
<text x="138.4" y="171.9">SFC_SOI_IO1</text>
<text x="195.6" y="171.9">WDG_RSTN/SYS_RSTN_OUT</text>
<text x="138.4" y="177">SFC_HOLD_IO3</text>
<text x="138.4" y="174.4">SFC_WP_IO2</text>
<text x="217.2" y="177">RSTN</text>
<text x="85.1" y="232.9">/CS</text>
<text x="95.5" y="232.9">VCC</text>
<text x="85.1" y="237.9">DO</text>
<text x="93" y="237.9">/HOLD</text>
<text x="85.1" y="243">/WP</text>
<text x="95.5" y="243">CLK</text>
<text x="85.1" y="250.6">GND</text>
<text x="96.8" y="250.6">DI</text>
</g>
</svg>
